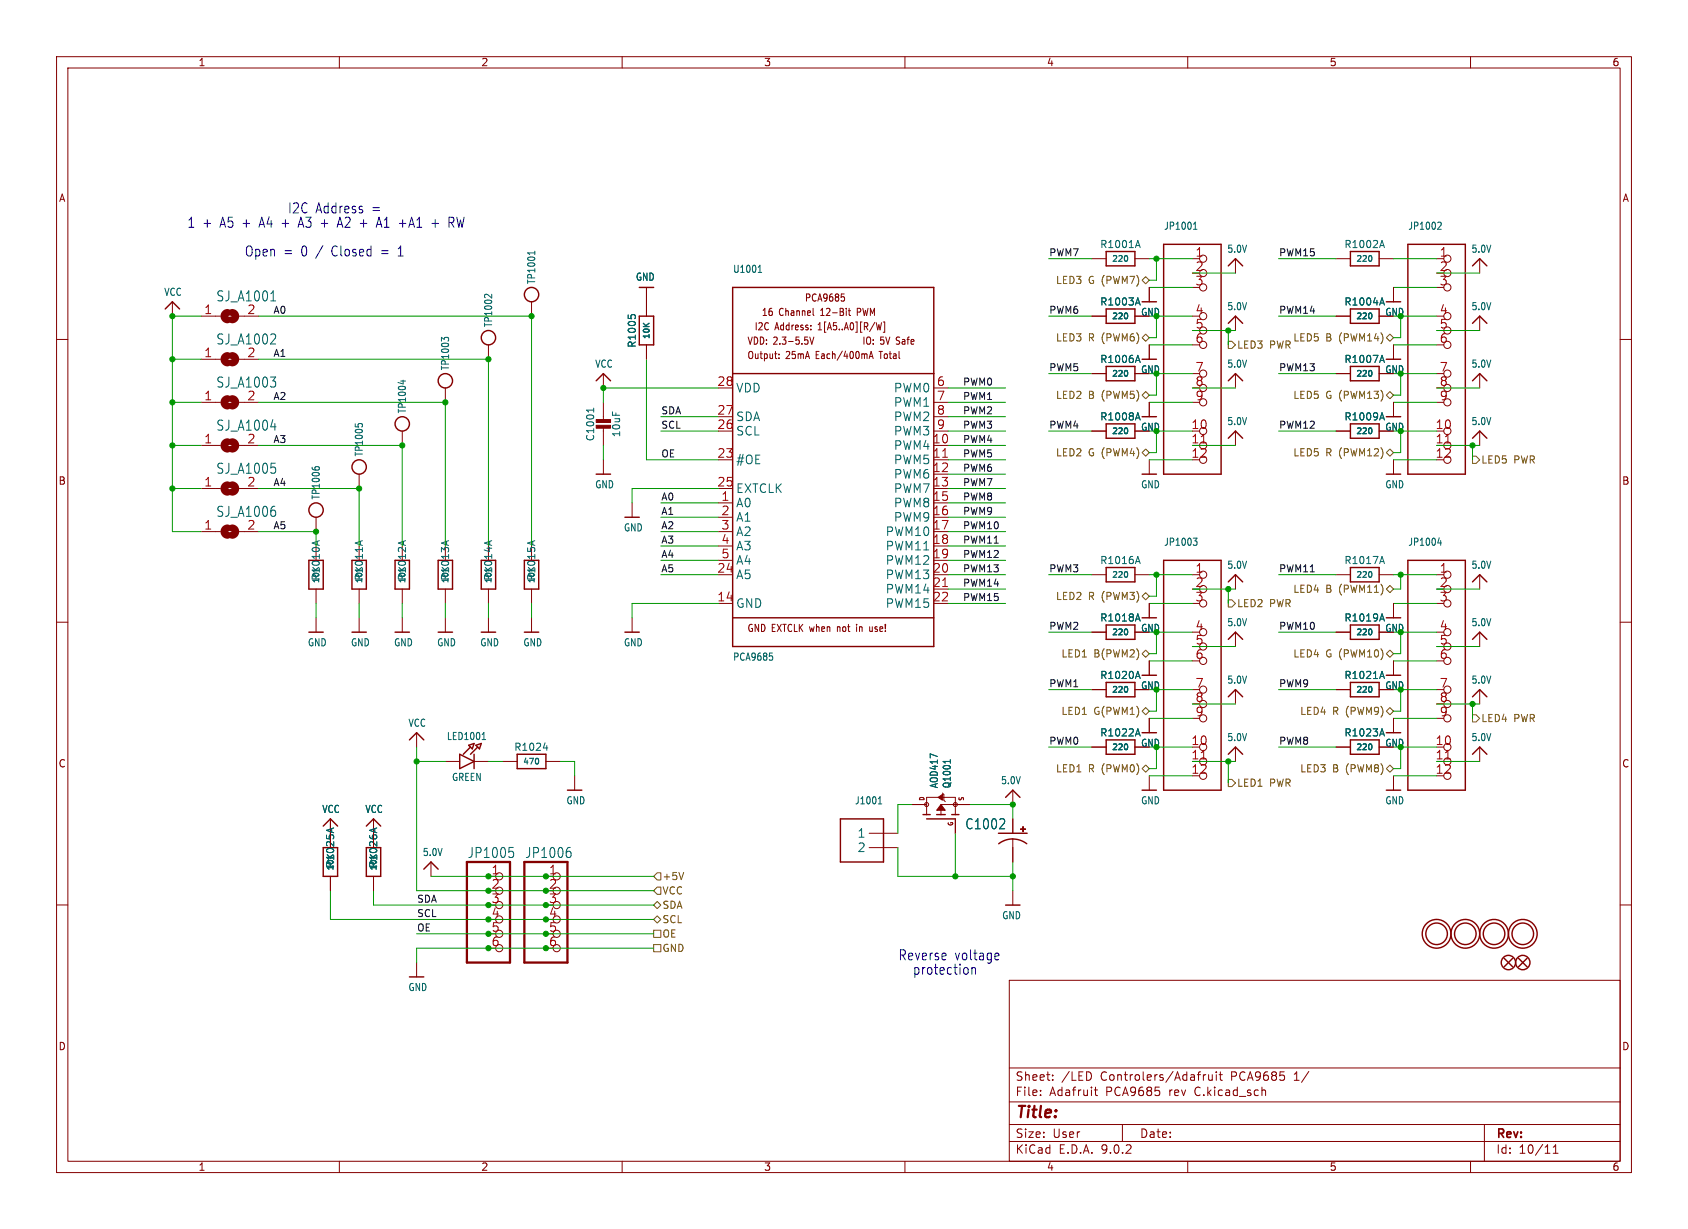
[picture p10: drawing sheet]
<svg xmlns="http://www.w3.org/2000/svg" width="298mm" height="217mm" viewBox="0 0 298 217" stroke-linecap="round" stroke-linejoin="round" font-family="sans-serif">
<g fill="none" stroke="#840000" stroke-width=".18">
<path d="M10 10h278.4v197.3h-278.4zM12 12h274.5v193.3h-274.5zM60 10v2M110 10v2M160 10v2M210 10v2M260 10v2M30.5 53.4v2.5M35.6 55.9h3.4M42.3 55.9h3.4M94 53.4v2.5M114.3 50.8v5.1"/>
<path d="M143.2 59.6l.3 1.3 .4-1.3M143.8 55.7l.1 .1M148.8 52h.5M149.1 52.5l.2 .2v.3l-.2 .2M150 54.9h.4M150.1 54.5v1.1l.3 .2M155.9 57.1l-.3 1.2-.2-.9-.2 .9M156.2 56.9h.2v1.9h-.2M193 45.7h2.6M193 55.9h2.6M200.7 45.7h2.5M200.7 55.9h2.5"/>
<path d="M203.2 50.8v2.6M218.4 45.7v2.6M218.4 55.9v2.5M236.2 45.7h2.6M236.2 55.9h2.6M243.8 45.7h2.6M243.8 55.9h2.6M246.4 50.8v2.6M261.6 45.7v2.6M261.6 55.9v2.5M10 60h2M35.6 71.1h3.4"/>
<path d="M35.6 63.5h3.4M35.6 78.8h3.4M42.3 71.1h3.4M42.3 63.5h3.4M42.3 78.8h3.4M71.1 76.2v2.6M78.7 68.6v2.5M86.4 61v2.5M106.7 66.1v2.5M106.7 71.1v3.3M106.7 75.5v3.3M114.3 61v2.5"/>
<path d="M137.7 63.3v.1M137.7 62.6v.1M153.7 63.4l.3-1.3 .4 1.3M153.8 63h.5M165.1 76.2h2.5M165.1 68.6h2.5M165.1 71.1h2.5M165.1 73.7h2.5M193 76.2h2.6M193 66.1h2.6M200.7 76.2h2.5M200.7 66.1h2.5"/>
<path d="M203.2 61v2.5M203.2 71.1v2.6M218.4 66.1v2.5M218.4 76.2v2.6M236.2 76.2h2.6M236.2 66.1h2.6M243.8 76.2h2.6M243.8 66.1h2.6M246.4 61v2.5M246.4 71.1v2.6M261.6 66.1v2.5M261.6 76.2v2.6"/>
<path d="M286.5 60h1.9M35.6 94h3.4M35.6 86.4h3.4M42.3 94h3.4M42.3 86.4h3.4M55.9 91.5v2.5M63.5 83.8v2.6M106.7 81.3v2.5M111.8 88.9v2.6M127 88.9h2.5M127 91.5h2.5M127 94h2.5"/>
<path d="M127 96.5h2.5M127 99.1h2.5M165.1 81.3h2.5M203.2 81.3v2.5M246.4 81.3v2.5M10 110h2M55.9 104.2v2.5M55.9 109.2v2.6M63.5 104.2v2.5M63.5 109.2v2.6M71.1 104.2v2.5M71.1 109.2v2.6"/>
<path d="M78.7 104.2v2.5M78.7 109.2v2.6M86.4 104.2v2.5M86.4 109.2v2.6M94 104.2v2.5M94 109.2v2.6M111.8 109.2v2.6M151.5 110.4v.1M151.5 110.8v.9M153.8 110.8v.8h.4M165.1 104.2h2.5M193 111.8h2.6"/>
<path d="M193 101.6h2.6M200.7 111.8h2.5M200.7 101.6h2.5M203.2 106.7v2.5M203.2 116.9v2.5M218.4 101.6v2.6M218.4 111.8v2.5M236.2 111.8h2.6M236.2 101.6h2.6M243.8 111.8h2.6M243.8 101.6h2.6M246.4 106.7v2.5"/>
<path d="M246.4 116.9v2.5M261.6 101.6v2.6M261.6 111.8v2.5M286.5 110h1.9M73.7 129.6v2.5M78.7 134.6h2.6M83.8 134.6h2.6M88.9 134.6h2.5M96.5 134.6h2.6M101.6 137.2v2.5M179.1 139.7v2.6M193 132.1h2.6"/>
<path d="M193 121.9h2.6M200.7 132.1h2.5M200.7 121.9h2.5M203.2 127v2.6M203.2 137.2v2.5M218.4 121.9v2.6M218.4 132.1v2.5M236.2 132.1h2.6M236.2 121.9h2.6M243.8 132.1h2.6M243.8 121.9h2.6M246.4 127v2.6"/>
<path d="M246.4 137.2v2.5M261.6 121.9v2.6M261.6 132.1v2.5M58.4 144.8v2.5M58.4 155v2.5M66 144.8v2.5M66 155v2.5M76.2 152.4v2.6M153.7 147.3h5M153.7 149.9h5M161.3 142.3h2.5M163.8 144v-3h5.1v3"/>
<path d="M166.6 140.2l.3 .3v1l.2 .3M168.9 144.8v2.5M171.4 142.3h-5v1.7M179.1 144.8v2.5M179.1 148.4v4M179.1 157.5v2.5M10 160h2M73.7 170.2v2.5M178.4 173.3h108.1v32h-108.1zM286.5 160h1.9M178.4 198.8h108.1M178.4 194.8h108.1"/>
<path d="M178.4 188.8h108.1M184 193.6v.1M184 192.8v.1M186.1 190.9v.1M186.1 190.1v.1M192.9 189.9v.8M193.5 192.7h.6M193.7 192.2v1.3l.4 .2M198.4 198.8v3M212.8 190v1M213.2 190l-.3 .1-.1 .2M213.7 190l.1 1h.3l.2-.1"/>
<path d="M214.3 190v1M215 189.5v.2M215 190v1M215.5 190h.6M215.8 189.5v1.3l.3 .2M223.3 192.7h.3l.2 .2v.8M262.5 198.8v6.5M60 205.3v2M110 205.3v2M160 205.3v2M178.4 201.8h108.1M210 205.3v2"/>
<path d="M260 205.3v2M274.6 203.9h.9M274.6 202.9l.5-.5v1.5"/>
<circle cx="212.7" cy="50.8" r=".63"/>
<circle cx="212.7" cy="58.4" r=".63"/>
<circle cx="212.7" cy="45.7" r=".63"/>
<circle cx="212.7" cy="48.3" r=".63"/>
<circle cx="212.7" cy="55.9" r=".63"/>
<circle cx="255.9" cy="45.7" r=".63"/>
<circle cx="255.9" cy="55.9" r=".63"/>
<circle cx="255.9" cy="58.4" r=".63"/>
<circle cx="255.9" cy="48.3" r=".63"/>
<circle cx="255.9" cy="50.8" r=".63"/>
<circle cx="212.7" cy="61" r=".63"/>
<circle cx="212.7" cy="71.1" r=".63"/>
<circle cx="212.7" cy="76.2" r=".63"/>
<circle cx="212.7" cy="78.8" r=".63"/>
<circle cx="212.7" cy="68.6" r=".63"/>
<circle cx="212.7" cy="66.1" r=".63"/>
<circle cx="255.9" cy="66.1" r=".63"/>
<circle cx="255.9" cy="76.2" r=".63"/>
<circle cx="255.9" cy="71.1" r=".63"/>
<circle cx="255.9" cy="78.8" r=".63"/>
<circle cx="255.9" cy="68.6" r=".63"/>
<circle cx="255.9" cy="61" r=".63"/>
<circle cx="212.7" cy="81.3" r=".63"/>
<circle cx="255.9" cy="81.3" r=".63"/>
<circle cx="212.7" cy="101.6" r=".63"/>
<circle cx="212.7" cy="104.2" r=".63"/>
<circle cx="212.7" cy="114.3" r=".63"/>
<circle cx="212.7" cy="106.7" r=".63"/>
<circle cx="212.7" cy="111.8" r=".63"/>
<circle cx="212.7" cy="116.9" r=".63"/>
<circle cx="255.9" cy="104.2" r=".63"/>
<circle cx="255.9" cy="116.9" r=".63"/>
<circle cx="255.9" cy="101.6" r=".63"/>
<circle cx="255.9" cy="114.3" r=".63"/>
<circle cx="255.9" cy="106.7" r=".63"/>
<circle cx="255.9" cy="111.8" r=".63"/>
<circle cx="212.7" cy="127" r=".63"/>
<circle cx="212.7" cy="132.1" r=".63"/>
<circle cx="212.7" cy="124.5" r=".63"/>
<circle cx="212.7" cy="121.9" r=".63"/>
<circle cx="212.7" cy="137.2" r=".63"/>
<circle cx="212.7" cy="134.6" r=".63"/>
<circle cx="255.9" cy="132.1" r=".63"/>
<circle cx="255.9" cy="121.9" r=".63"/>
<circle cx="255.9" cy="124.5" r=".63"/>
<circle cx="255.9" cy="127" r=".63"/>
<circle cx="255.9" cy="134.6" r=".63"/>
<circle cx="255.9" cy="137.2" r=".63"/>
<circle cx="88.3" cy="155" r=".63"/>
<circle cx="88.3" cy="157.5" r=".63"/>
<circle cx="98.4" cy="155" r=".63"/>
<circle cx="98.4" cy="157.5" r=".63"/>
<circle cx="163.8" cy="142.3" r=".36"/>
<circle cx="168.9" cy="142.3" r=".36"/>
<circle cx="88.3" cy="167.7" r=".63"/>
<circle cx="88.3" cy="162.6" r=".63"/>
<circle cx="88.3" cy="165.1" r=".63"/>
<circle cx="88.3" cy="160" r=".63"/>
<circle cx="98.4" cy="162.6" r=".63"/>
<circle cx="98.4" cy="165.1" r=".63"/>
<circle cx="98.4" cy="160" r=".63"/>
<circle cx="98.4" cy="167.7" r=".63"/>
</g>
<g fill="none" stroke="#840000" stroke-width=".25">
<path d="M29.2 54.6l1.3-1.2 1.2 1.2M113 50.8h2.6M113 55.9h2.6v5.1h-2.6zM129.5 50.8h35.6v63.5h-35.6zM195.6 44.5h5.1v2.5h-5.1zM195.6 54.6h5.1v2.6h-5.1zM201.9 53.4h2.6M205.7 43.2h10.2v40.6h-10.2zM217.2 57.2l1.2-1.3 1.3 1.3M217.2 47l1.2-1.3 1.3 1.3M238.8 44.5h5v2.5h-5zM238.8 54.6h5v2.6h-5z"/>
<path d="M245.1 53.4h2.5M248.9 43.2h10.2v40.6h-10.2zM260.3 57.2l1.3-1.3 1.3 1.3M260.3 47l1.3-1.3 1.3 1.3M105.4 67.3l1.3-1.2 1.2 1.2M129.5 66.1h35.6M195.6 75h5.1v2.5h-5.1zM195.6 64.8h5.1v2.5h-5.1zM201.9 73.7h2.6M201.9 63.5h2.6M217.2 67.3l1.2-1.2 1.3 1.2M217.2 77.5l1.2-1.3 1.3 1.3"/>
<path d="M238.8 75h5v2.5h-5zM238.8 64.8h5v2.5h-5zM245.1 73.7h2.5M245.1 63.5h2.5M260.3 67.3l1.3-1.2 1.3 1.2M260.3 77.5l1.3-1.3 1.3 1.3M54.6 99.1h2.5v5.1h-2.5zM62.2 99.1h2.6v5.1h-2.6zM69.8 99.1h2.6v5.1h-2.6zM77.5 99.1h2.5v5.1h-2.5zM85.1 99.1h2.5v5.1h-2.5zM92.7 99.1h2.5v5.1h-2.5z"/>
<path d="M105.4 83.8h2.5M110.5 91.5h2.5M201.9 83.8h2.6M205.7 99.1h10.2v40.6h-10.2zM245.1 83.8h2.5M248.9 99.1h10.2v40.6h-10.2zM54.6 111.8h2.5M62.2 111.8h2.6M69.8 111.8h2.6M77.5 111.8h2.5M85.1 111.8h2.5M92.7 111.8h2.5"/>
<path d="M110.5 111.8h2.5M129.5 109.2h35.6M195.6 100.4h5.1v2.5h-5.1zM195.6 110.5h5.1v2.6h-5.1zM201.9 109.2h2.6M201.9 119.4h2.6M217.2 113.1l1.2-1.3 1.3 1.3M217.2 102.9l1.2-1.3 1.3 1.3M238.8 110.5h5v2.6h-5zM238.8 100.4h5v2.5h-5zM245.1 109.2h2.5M245.1 119.4h2.5"/>
<path d="M260.3 102.9l1.3-1.3 1.3 1.3M260.3 113.1l1.3-1.3 1.3 1.3M72.4 130.8l1.3-1.2 1.2 1.2M81.3 133.4l2.5 1.2-2.5 1.3zM82.9 131.8l.9-.3-.3 .9zM83.2 132.1l-1.3 1.3M83.8 133.4v2.5M84.1 131.8l1-.3-.3 .9zM84.5 132.1l-1.3 1.3M91.4 133.4h5.1v2.5h-5.1zM100.3 139.7h2.6M195.6 120.7h5.1v2.5h-5.1z"/>
<path d="M195.6 130.8h5.1v2.6h-5.1zM201.9 129.6h2.6M201.9 139.7h2.6M217.2 123.2l1.2-1.3 1.3 1.3M217.2 133.4l1.2-1.3 1.3 1.3M238.8 130.8h5v2.6h-5zM238.8 120.7h5v2.5h-5zM245.1 129.6h2.5M245.1 139.7h2.5M260.3 123.2l1.3-1.3 1.3 1.3M260.3 133.4l1.3-1.3 1.3 1.3M57.1 149.9h2.6v5.1h-2.6z"/>
<path d="M57.1 146.1l1.3-1.3 1.3 1.3M64.8 149.9h2.5v5.1h-2.5zM64.8 146.1l1.2-1.3 1.3 1.3M74.9 153.7l1.3-1.3 1.3 1.3M148.6 144.8h7.6v7.6h-7.6zM163.2 144h1.3M163.8 144.8h5.1M165.6 144h1.5M168.3 144h1.2M176.5 147.3h5.1M177.8 141l1.3-1.3 1.2 1.3M181.5 149.2a4 4 0 0 0-4.9 0"/>
<path d="M72.4 172.7h2.5M177.8 160h2.5M265.9 169.4l1.6 1.6M267.5 169.4l-1.6 1.6M268.5 169.4l1.5 1.6M270 169.4l-1.5 1.6"/>
<circle cx="86.4" cy="59.7" r="1.27"/>
<circle cx="94" cy="52.1" r="1.27"/>
<circle cx="71.1" cy="75" r="1.27"/>
<circle cx="78.7" cy="67.3" r="1.27"/>
<circle cx="55.9" cy="90.2" r="1.27"/>
<circle cx="63.5" cy="82.6" r="1.27"/>
<circle cx="254" cy="165.1" r="2.54"/>
<circle cx="254" cy="165.1" r="1.9"/>
<circle cx="259.1" cy="165.1" r="2.54"/>
<circle cx="259.1" cy="165.1" r="1.9"/>
<circle cx="264.2" cy="165.1" r="2.54"/>
<circle cx="264.2" cy="165.1" r="1.9"/>
<circle cx="266.7" cy="170.2" r="1.27"/>
<circle cx="269.2" cy="165.1" r="2.54"/>
<circle cx="269.2" cy="165.1" r="1.9"/>
<circle cx="269.2" cy="170.2" r="1.27"/>
</g>
<g fill="none" stroke="#006464" stroke-width=".18">
<path d="M211.1 39.6l.2-.3v1.2M254.4 39.3h.3l.1 .3-.6 .9h.6M47.9 53.2h.8M48.6 59.1l.1 .3v.4l-.9 1h.9M78.6 59.8l.2-.1 .5 .1M86.9 52v.7l-.7-.6-.3-.1-.2 .2M94.6 44.4v.6M94.6 44.7h-1.3l.2 .1M111.1 55.7v.6M111.6 55.9l.2-.3h.3l.2 .3M134.1 48.2h.6M134.3 47.1l.1-.2v1.3"/>
<path d="M200.9 43.4h.6M200.9 53.6h.6M201.2 42.5l.4 1.3M201.2 52.7l.4 1.2M211 40.5h.6M244.1 43.4h.6M244.1 53.6h.6M244.4 42.5l.4 1.3M244.4 52.7l.4 1.2M47.8 66.7h.9l-.5 .6M47.9 75.5h.9M48.6 67.4l.1 .3-.1 .7"/>
<path d="M62.8 74.9v.6M63.3 75.1l.2-.2h.3l.3 .2M71.3 67.2v.7M78.5 60l-.5-.3v.6M105 72.2v.7M105 72.5h-1.3l.3 .3M200.9 73.9h.6M200.9 63.7h.6M201.2 73l.4 1.3M201.2 62.8l.4 1.3M244.1 73.9h.6M244.1 63.7h.6"/>
<path d="M244.4 62.8l.4 1.3M244.4 73l.4 1.3M47.9 81.9h.8M48.6 82.7l.1 .2-.1 .7M48.6 90.3l.1 .2-.1 .7M55.7 82.6l.2-.1 .5 .1M56.1 95.7v.6M56.5 95.6l-1.3 .4M63.7 95.7v.6M64.1 95.6l-1.3 .4M71.3 95.7v.6M71.7 95.6l-1.3 .4"/>
<path d="M79 95.7v.6M79.3 95.6l-1.3 .4M86.6 95.7v.6M86.9 95.6l-1.2 .4M94.2 95.7v.6M94.6 95.6l-1.3 .4M200.9 99.3h.6M201.2 98.4l.4 1.3M211 95.2h.6l-.3 .4 .3 .2v.4l-.2 .2h-.3M244.1 99.3h.6M244.4 98.4l.4 1.3M254.2 96h.7"/>
<path d="M254.7 95.6v.8M136.1 115.5h.5M136.4 116l.2 .2v.3l-.2 .2M200.9 119.6h.6M200.9 109.5h.6M201.2 118.7l.4 1.3M201.2 108.6l.4 1.2M244.1 119.6h.6M244.1 109.5h.6M244.4 118.7l.4 1.3M244.4 108.6l.4 1.2M85.2 130.8h.7"/>
<path d="M85.5 129.7l.1-.2v1.3M96.1 132.3h.8M96.7 131.8v.9M168 134.3v.7M168 134.6h-1.2l.1 .2M200.9 129.8h.6M201.2 128.9l.4 1.2M244.1 129.8h.6M244.4 128.9l.4 1.2M58.6 146.5v.6M59 146.4l-1.3 .4M66.3 146.5v.6"/>
<path d="M66.6 146.4l-1.3 .4M90 149.9h.7M90.2 150.5h.3l.3 .4-.1 .6-.2 .1h-.3M100.5 149.9h.3M100.7 150.5l.3 .4v.4l-.3 .3M155.3 142.1h.6M155.4 141.2l.2-.3v1.2M177.5 144.9l.1 .2v.4l-.9 1.1h.9"/>
</g>
<g fill="none" stroke="#006464" stroke-width=".2">
<path d="M199.2 45.2l.2 .4-.2 .6M199.2 55.4l.2 .3-.2 .6M242.4 45.2l.2 .4-.2 .6M242.4 55.4l.2 .3-.2 .6M199.2 75.7l.2 .4-.2 .5M199.2 65.6l.2 .3-.2 .6M242.4 65.6l.2 .3-.2 .6M242.4 75.7l.2 .4-.2 .5M199.2 101.1l.2 .4-.2 .5M199.2 111.3l.2 .3-.2 .6M242.4 101.1l.2 .4-.2 .5M242.4 111.3l.2 .3-.2 .6"/>
<path d="M95.1 134.1l.1 .4-.1 .6M199.2 121.4l.2 .4-.2 .6M199.2 131.6l.2 .3-.2 .6M242.4 131.6l.2 .3-.2 .6M242.4 121.4l.2 .4-.2 .6"/>
</g>
<path d="M212.4 78.3h.9M255.6 78.3h.8M166.7 80.9h.8M166.7 103.7h.8M212.4 134.2h.9M255.6 134.2h.8" fill="none" stroke="#a90000" stroke-width=".18"/>
<g fill="#840000" stroke="#840000" stroke-width=".18">
<path d="M105.4 74.2h2.5v.5h-2.5z"/>
<path d="M105.4 75.2h2.5v.5h-2.5z"/>
<path d="M180.4 146.6h.9v.1h-.9z"/>
<path d="M180.8 146.2h.1v.9h-.1z"/>
<path d="M166.4 142.3l.7 1h-1.5z"/>
<path d="M165.9 141l.7-.5v1z"/>
</g>
<path d="M82.5 152.4h7.7v17.8h-7.7zM92.7 152.4h7.6v17.8h-7.6z" fill="none" stroke="#840000" stroke-width=".41"/>
<path d="M40.3 55.3a.64 .64 0 0 0-.7 .6 .64 .64 0 0 0 .7 .6M41 55.3a.64 .64 0 0 1 .7 .6 .64 .64 0 0 1-.7 .6M40.3 62.9a.64 .64 0 0 0-.7 .6 .64 .64 0 0 0 .7 .7M40.3 70.5a.64 .64 0 0 0-.7 .6 .64 .64 0 0 0 .7 .7M40.3 78.1a.64 .64 0 0 0-.7 .7 .64 .64 0 0 0 .7 .6M41 62.9a.64 .64 0 0 1 .7 .6 .64 .64 0 0 1-.7 .7M41 70.5a.64 .64 0 0 1 .7 .6 .64 .64 0 0 1-.7 .7M41 78.1a.64 .64 0 0 1 .7 .7 .64 .64 0 0 1-.7 .6M40.3 85.8a.64 .64 0 0 0-.7 .6 .64 .64 0 0 0 .7 .6M40.3 93.4a.64 .64 0 0 0-.7 .6 .64 .64 0 0 0 .7 .6M41 85.8a.64 .64 0 0 1 .7 .6 .64 .64 0 0 1-.7 .6M41 93.4a.64 .64 0 0 1 .7 .6 .64 .64 0 0 1-.7 .6" fill="none" stroke="#840000" stroke-width="1.3"/>
<g fill="none" stroke="#725600" stroke-width=".18">
<path d="M201.9 59.7l.7-.6 .6 .6-.6 .7zM202.6 48.9l.6 .7-.6 .6-.7-.6zM245.1 59.7l.6-.6 .7 .6-.7 .7zM201.9 69.9l.7-.7 .6 .7-.6 .6zM217.2 60.4h.6l.6 .6-.6 .6h-.6zM245.1 69.9l.6-.7 .7 .7-.7 .6zM201.9 80l.7-.6 .6 .6-.6 .7zM245.1 80l.6-.6 .7 .6-.7 .7zM260.3 80.7h.7l.6 .6-.6 .6h-.7zM201.9 115.6l.7-.6 .6 .6-.6 .6zM201.9 105.4l.7-.6 .6 .6-.6 .7zM217.2 106.1h.6l.6 .6-.6 .6h-.6z"/>
<path d="M245.1 104.2l.6-.7 .7 .7-.7 .6zM245.1 115.6l.6-.6 .7 .6-.7 .6zM201.9 125.8l.7-.7 .6 .7-.6 .6zM201.9 135.9l.7-.6 .6 .6-.6 .7zM217.2 137.8h.6l.6 .7-.6 .6h-.6zM245.1 135.9l.6-.6 .7 .6-.7 .7zM245.1 125.8l.6-.7 .7 .7-.7 .6zM260.3 126.4h.7l.6 .6-.6 .7h-.7zM116.2 154.3h.6v1.3h-.6l-.6-.6zM116.2 156.9h.6v1.2h-.6l-.6-.6zM120.9 154.3l-.4 1.2M115.6 160l.6-.6 .6 .6-.6 .7z"/>
<path d="M115.6 167h1.2v1.3h-1.2zM115.6 164.5h1.2v1.3h-1.2zM116.2 162l.6 .6-.6 .6-.6-.6z"/>
</g>
<g fill="none" stroke="#009600" stroke-width=".18">
<path d="M35.6 55.9h-5.1v38.1h5.1M45.7 55.9h48.3v40.6M185.4 45.7h7.6M185.4 55.9h7.6M203.2 45.7h7.6M203.2 50.8h7.6M204.5 45.7v3.9h-1.3M210.8 58.4h7.6M210.8 55.9h-6.3v3.8h-1.3M210.8 48.3h7.6M217.2 58.4v2.6M226.1 45.7h10.1"/>
<path d="M226.1 55.9h10.1M246.4 45.7h7.6M246.4 50.8h7.6M254 58.4h7.6M254 55.9h-6.4v3.8h-1.2M254 48.3h7.6M30.5 78.8h5.1M30.5 71.1h5.1M30.5 63.5h5.1M45.7 78.8h25.4v17.7M45.7 71.1h33v25.4M45.7 63.5h40.7v33"/>
<path d="M106.7 78.8v2.5M114.3 63.5v17.8h12.7M116.8 76.2h10.2M116.8 73.7h10.2M127 68.6h-20.3v2.5M167.6 78.8h10.2M167.6 76.2h10.2M167.6 71.1h10.2M167.6 68.6h10.2M167.6 73.7h10.2M185.4 76.2h7.6M185.4 66.1h7.6"/>
<path d="M203.2 71.1h7.6M203.2 61h7.6M210.8 78.8h7.6M210.8 76.2h-6.3v3.8h-1.3M210.8 66.1h-6.3v3.8h-1.3M210.8 68.6h7.6M226.1 76.2h10.1M226.1 66.1h10.1M246.4 71.1h7.6M246.4 61h7.6M254 78.8h7.6M254 76.2h-6.4v3.8h-1.2"/>
<path d="M254 66.1h-6.4v3.8h-1.2M254 68.6h7.6M260.3 78.8v2.5M30.5 86.4h5.1M45.7 94h10.2v2.5M45.7 86.4h17.8v10.1M116.8 96.5h10.2M116.8 91.5h10.2M116.8 94h10.2M116.8 88.9h10.2M116.8 99.1h10.2M127 86.4h-15.2v2.5"/>
<path d="M167.6 81.3h10.2M167.6 96.5h10.2M167.6 91.5h10.2M167.6 94h10.2M167.6 88.9h10.2M167.6 99.1h10.2M167.6 86.4h10.2M167.6 83.8h10.2M203.2 81.3h7.6M246.4 81.3h7.6M55.9 106.7v2.5M63.5 106.7v2.5"/>
<path d="M71.1 106.7v2.5M78.7 106.7v2.5M86.4 106.7v2.5M94 106.7v2.5M116.8 101.6h10.2M127 106.7h-15.2v2.5M167.6 104.2h10.2M167.6 101.6h10.2M167.6 106.7h10.2M185.4 101.6h7.6M185.4 111.8h7.6M203.2 101.6h7.6"/>
<path d="M203.2 106.7h7.6M203.2 116.9h7.6M204.5 101.6v3.8h-1.3M210.8 104.2h7.6M210.8 111.8h-6.3v3.8h-1.3M210.8 114.3h7.6M217.2 104.2v2.5M226.1 101.6h10.1M226.1 111.8h10.1M246.4 101.6h7.6M246.4 106.7h7.6M246.4 116.9h7.6"/>
<path d="M247.6 101.6v2.6h-1.2M254 104.2h7.6M254 111.8h-6.4v3.8h-1.2M254 114.3h7.6M73.7 132.1v25.4h41.9M73.7 134.6h5M86.4 134.6h2.5M99.1 134.6h2.5v2.6M185.4 132.1h7.6M185.4 121.9h7.6M203.2 137.2h7.6M203.2 127h7.6"/>
<path d="M210.8 121.9h-6.3v3.9h-1.3M210.8 132.1h-6.3v3.8h-1.3M210.8 134.6h7.6M210.8 124.5h7.6M217.2 134.6v3.9M226.1 132.1h10.1M226.1 121.9h10.1M246.4 137.2h7.6M246.4 127h7.6M254 121.9h-6.4v3.9h-1.2M254 132.1h-6.4v3.8h-1.2M254 134.6h7.6"/>
<path d="M254 124.5h7.6M260.3 124.5v2.5M58.4 157.5v5.1h57.2M66 157.5v2.5h49.6M76.2 155h39.4M158.7 149.9v5.1h20.4M161.3 142.3h-2.6v5M168.9 147.3v7.7M171.4 142.3h7.7v2.5M179.1 152.4v5.1M73.7 165.1h41.9M115.6 167.7h-41.9v2.5"/>
</g>
<path d="M59.7 39.7h.8M60.1 38.4l-.5 1.8M66.7 39.7h.7M67 38.4l-.5 1.8M76.4 39.5h1.1M76.9 38.8v1.4M79.4 39.3h.7l.2-.3-.2-.5-.7-.1v1.8M79.8 39.3l.5 .9M171.8 171.1v1.2M172.5 171.3v1M176.1 168.5l.5 .1v.4l-.7 .1M176.6 169.6l-.5 .1" fill="none" stroke="#0000c2" stroke-width=".18"/>
<g fill="#009600" stroke="#009600" stroke-width=".18">
<circle cx="78.7" cy="71.1" r=".46"/>
<circle cx="30.5" cy="63.5" r=".46"/>
<circle cx="30.5" cy="55.9" r=".46"/>
<circle cx="30.5" cy="86.4" r=".46"/>
<circle cx="30.5" cy="78.8" r=".46"/>
<circle cx="30.5" cy="71.1" r=".46"/>
<circle cx="55.9" cy="94" r=".46"/>
<circle cx="71.1" cy="78.8" r=".46"/>
<circle cx="63.5" cy="86.4" r=".46"/>
<circle cx="96.5" cy="157.5" r=".46"/>
<circle cx="96.5" cy="155" r=".46"/>
<circle cx="86.4" cy="155" r=".46"/>
<circle cx="86.4" cy="157.5" r=".46"/>
<circle cx="73.7" cy="134.6" r=".46"/>
<circle cx="96.5" cy="167.7" r=".46"/>
<circle cx="96.5" cy="165.1" r=".46"/>
<circle cx="96.5" cy="160" r=".46"/>
<circle cx="96.5" cy="162.6" r=".46"/>
<circle cx="86.4" cy="167.7" r=".46"/>
<circle cx="86.4" cy="165.1" r=".46"/>
<circle cx="86.4" cy="160" r=".46"/>
<circle cx="86.4" cy="162.6" r=".46"/>
<circle cx="86.4" cy="63.5" r=".46"/>
<circle cx="106.7" cy="68.6" r=".46"/>
<circle cx="94" cy="55.9" r=".46"/>
<circle cx="217.2" cy="134.6" r=".46"/>
<circle cx="179.1" cy="142.3" r=".46"/>
<circle cx="179.1" cy="155" r=".46"/>
<circle cx="168.9" cy="155" r=".46"/>
<circle cx="217.2" cy="104.2" r=".46"/>
<circle cx="260.3" cy="124.5" r=".46"/>
<circle cx="260.3" cy="78.8" r=".46"/>
<circle cx="247.6" cy="101.6" r=".46"/>
<circle cx="204.5" cy="45.7" r=".46"/>
<circle cx="204.5" cy="101.6" r=".46"/>
<circle cx="217.2" cy="58.4" r=".46"/>
</g>
<text font-size="2.8" fill="#840000" x="179.5" y="198.2">Title:</text>
<g font-size="2.5" fill="#0000c2">
<text x="33" y="40.4">1 +</text>
<text x="38.9" y="40.4">A5 +</text>
<text x="46.2" y="40.4">A4 +</text>
<text x="50.8" y="37.9">I2C Address</text>
<text x="53.4" y="40.4">A3 +</text>
<text x="60.6" y="40.4">A2 +</text>
<text x="65.8" y="37.9">=</text>
<text x="67.8" y="40.4">A1 +A1</text>
<text x="80.9" y="40.4">RW</text>
<text x="43.2" y="45.5">Open</text>
<text x="50.1" y="45.5">=</text>
<text x="53.3" y="45.5">0 /</text>
<text x="58.9" y="45.5">Closed</text>
<text x="67.8" y="45.5">=</text>
<text x="71" y="45.5">1</text>
<text x="158.7" y="170">Reverse</text>
<text x="161.3" y="172.5">protection</text>
<text x="168.8" y="170">voltage</text>
</g>
<g font-size="2.5" fill="#006464">
<text x="38.2" y="53.5">SJ_A1001</text>
<text x="38.2" y="61.1">SJ_A1002</text>
<text x="38.2" y="68.7">SJ_A1003</text>
<text x="38.2" y="76.4">SJ_A1004</text>
<text x="38.2" y="84">SJ_A1005</text>
<text x="38.2" y="91.6">SJ_A1006</text>
<text x="170.6" y="146.9">C1002</text>
<text x="82.6" y="151.9">JP1005</text>
<text x="92.8" y="151.9">JP1006</text>
</g>
<g font-size="2.1" fill="#a90000">
<text x="211.3" y="45.5">1</text>
<text x="254.5" y="45.5">1</text>
<text x="211.3" y="48">2</text>
<text x="211.3" y="50.6">3</text>
<text x="254.5" y="48">2</text>
<text x="254.5" y="50.6">3</text>
<text x="36" y="55.7">1</text>
<text x="43.6" y="55.7">2</text>
<text x="211.3" y="55.7">4</text>
<text x="211.3" y="58.2">5</text>
<text x="254.5" y="55.7">4</text>
<text x="254.5" y="58.2">5</text>
<text x="36" y="63.3">1</text>
<text x="43.6" y="63.3">2</text>
<text x="211.3" y="60.7">6</text>
<text x="211.3" y="65.8">7</text>
<text x="254.5" y="60.7">6</text>
<text x="254.5" y="65.8">7</text>
<text x="36" y="70.9">1</text>
<text x="43.6" y="70.9">2</text>
<text x="126.7" y="68.4">28</text>
<text x="165.6" y="68.4">6</text>
<text x="165.6" y="70.9">7</text>
<text x="211.3" y="68.4">8</text>
<text x="211.3" y="70.9">9</text>
<text x="254.5" y="68.4">8</text>
<text x="254.5" y="70.9">9</text>
<text x="126.7" y="73.4">27</text>
<text x="126.7" y="76">26</text>
<text x="165.6" y="73.4">8</text>
<text x="165.6" y="76">9</text>
<text x="210.6" y="76">10</text>
<text x="253.7" y="76">10</text>
<text x="36" y="78.5">1</text>
<text x="43.6" y="78.5">2</text>
<text x="126.7" y="81.1">23</text>
<text x="164.8" y="78.5">10</text>
<text x="164.8" y="81.1">11</text>
<text x="164.8" y="83.6">12</text>
<text x="210.6" y="78.5">11</text>
<text x="210.6" y="81.1">12</text>
<text x="253.7" y="78.5">11</text>
<text x="253.7" y="81.1">12</text>
<text x="36" y="86.1">1</text>
<text x="43.6" y="86.1">2</text>
<text x="126.7" y="86.1">25</text>
<text x="127.5" y="88.7">1</text>
<text x="164.8" y="86.1">13</text>
<text x="164.8" y="88.7">15</text>
<text x="36" y="93.8">1</text>
<text x="43.6" y="93.8">2</text>
<text x="127.5" y="91.2">2</text>
<text x="127.5" y="93.8">3</text>
<text x="164.8" y="91.2">16</text>
<text x="164.8" y="93.8">17</text>
<text x="126.7" y="101.4">24</text>
<text x="127.5" y="96.3">4</text>
<text x="127.5" y="98.8">5</text>
<text x="164.8" y="96.3">18</text>
<text x="164.8" y="98.8">19</text>
<text x="164.8" y="101.4">20</text>
<text x="211.3" y="101.4">1</text>
<text x="254.5" y="101.4">1</text>
<text x="126.7" y="106.5">14</text>
<text x="164.8" y="103.9">21</text>
<text x="164.8" y="106.5">22</text>
<text x="211.3" y="103.9">2</text>
<text x="211.3" y="106.5">3</text>
<text x="254.5" y="103.9">2</text>
<text x="254.5" y="106.5">3</text>
<text x="211.3" y="111.5">4</text>
<text x="254.5" y="111.5">4</text>
<text x="211.3" y="114.1">5</text>
<text x="211.3" y="116.6">6</text>
<text x="254.5" y="114.1">5</text>
<text x="254.5" y="116.6">6</text>
<text x="211.3" y="121.7">7</text>
<text x="211.3" y="124.2">8</text>
<text x="254.5" y="121.7">7</text>
<text x="254.5" y="124.2">8</text>
<text x="210.6" y="131.9">10</text>
<text x="211.3" y="126.8">9</text>
<text x="253.7" y="131.9">10</text>
<text x="254.5" y="126.8">9</text>
<text x="210.6" y="134.4">11</text>
<text x="210.6" y="136.9">12</text>
<text x="253.7" y="134.4">11</text>
<text x="253.7" y="136.9">12</text>
<text x="86.8" y="154.7">1</text>
<text x="97" y="154.7">1</text>
<text x="86.8" y="157.3">2</text>
<text x="86.8" y="159.8">3</text>
<text x="97" y="157.3">2</text>
<text x="97" y="159.8">3</text>
<text x="86.8" y="162.3">4</text>
<text x="86.8" y="164.9">5</text>
<text x="86.8" y="167.4">6</text>
<text x="97" y="162.3">4</text>
<text x="97" y="164.9">5</text>
<text x="97" y="167.4">6</text>
</g>
<g font-size="2.1" fill="#006464">
<text x="130" y="69.6">VDD</text>
<text x="158" y="69.6">PWM0</text>
<text x="130" y="74.7">SDA</text>
<text x="130" y="77.2">SCL</text>
<text x="158" y="72.1">PWM1</text>
<text x="158" y="74.7">PWM2</text>
<text x="158" y="77.2">PWM3</text>
<text x="130" y="82.3">#OE</text>
<text x="158" y="79.8">PWM4</text>
<text x="158" y="82.3">PWM5</text>
<text x="130" y="87.4">EXTCLK</text>
<text x="130" y="89.9">A0</text>
<text x="158" y="84.8">PWM6</text>
<text x="158" y="87.4">PWM7</text>
<text x="158" y="89.9">PWM8</text>
<text x="130" y="92.5">A1</text>
<text x="130" y="95">A2</text>
<text x="156.5" y="95">PWM10</text>
<text x="158" y="92.5">PWM9</text>
<text x="130" y="97.5">A3</text>
<text x="130" y="100.1">A4</text>
<text x="156.5" y="97.5">PWM11</text>
<text x="156.5" y="100.1">PWM12</text>
<text x="130" y="102.6">A5</text>
<text x="130" y="107.7">GND</text>
<text x="156.5" y="102.6">PWM13</text>
<text x="156.5" y="105.2">PWM14</text>
<text x="156.5" y="107.7">PWM15</text>
<text x="151.6" y="148.3">1</text>
<text x="151.6" y="150.9">2</text>
</g>
<g font-size="2.1" fill="#840000">
<text x="179.5" y="191.3">Sheet:</text>
<text x="187.7" y="191.3">/LED</text>
<text x="194.6" y="191.3">Controlers/Adafruit</text>
<text x="217.8" y="191.3">PCA9685</text>
<text x="229.1" y="191.3">1/</text>
<text x="179.5" y="194">File:</text>
<text x="185.5" y="194">Adafruit</text>
<text x="195.5" y="194">PCA9685</text>
<text x="206.9" y="194">rev</text>
<text x="211.5" y="194">C.kicad_sch</text>
<text x="179.5" y="201.4">Size:</text>
<text x="186.1" y="201.4">User</text>
<text x="201.4" y="201.4">Date:</text>
<text x="264.4" y="201.6">Rev:</text>
<text x="179.5" y="204.2">KiCad</text>
<text x="187.2" y="204.2">E.D.A.</text>
<text x="194.8" y="204.2">9.0.2</text>
<text x="264.4" y="204.2">Id:</text>
<text x="268.5" y="204.2">10/11</text>
</g>
<g font-size="1.8" fill="#840000">
<text x="35" y="11.9">1</text>
<text x="85" y="11.9">2</text>
<text x="135" y="11.9">3</text>
<text x="185" y="11.9">4</text>
<text x="235" y="11.9">5</text>
<text x="285" y="11.9">6</text>
<text x="10.3" y="35.9">A</text>
<text x="286.8" y="35.9">A</text>
<text x="142.2" y="53.5">PCA9685</text>
<text x="133.3" y="58.6">I2C</text>
<text x="134.6" y="56.1">16</text>
<text x="137" y="58.6">Address:</text>
<text x="137.7" y="56.1">Channel</text>
<text x="144.8" y="58.6">1[A5..A0][R/W]</text>
<text x="145.3" y="56.1">12-Bit</text>
<text x="151.9" y="56.1">PWM</text>
<text x="132.1" y="61.2">VDD: 2.3-5.5V</text>
<text x="132.1" y="63.7">Output:</text>
<text x="138.9" y="63.7">25mA</text>
<text x="144.4" y="63.7">Each/400mA</text>
<text x="152.4" y="61.2">IO: 5V Safe</text>
<text x="155.9" y="63.7">Total</text>
<text x="10.3" y="85.9">B</text>
<text x="286.7" y="85.9">B</text>
<text x="132.1" y="112">GND EXTCLK when</text>
<text x="148.4" y="112">not</text>
<text x="152" y="112">in</text>
<text x="154.6" y="112">use!</text>
<text x="10.3" y="135.9">C</text>
<text x="286.7" y="135.9">C</text>
<text x="59.3" y="153.6" transform="rotate(-90 59.3 153.6)">R1025A</text>
<text x="66.9" y="153.6" transform="rotate(-90 66.9 153.6)">R1026A</text>
<text x="10.3" y="185.9">D</text>
<text x="286.7" y="185.9">D</text>
<text x="35" y="207.2">1</text>
<text x="85" y="207.2">2</text>
<text x="135" y="207.2">3</text>
<text x="185" y="207.2">4</text>
<text x="235" y="207.2">5</text>
<text x="285" y="207.2">6</text>
</g>
<g font-size="1.8" fill="#006464">
<text x="205.7" y="40.8">JP1001</text>
<text x="248.9" y="40.8">JP1002</text>
<text x="194.4" y="44.1">R1001A</text>
<text x="216.9" y="44.9">5.0V</text>
<text x="237.6" y="44.1">R1002A</text>
<text x="260.1" y="44.9">5.0V</text>
<text x="28.9" y="52.5">VCC</text>
<text x="94.8" y="50.3" transform="rotate(-90 94.8 50.3)">TP1001</text>
<text x="112.3" y="49.8">GND</text>
<text x="129.5" y="48.5">U1001</text>
<text x="87.2" y="58" transform="rotate(-90 87.2 58)">TP1002</text>
<text x="194.4" y="54.2">R1003A</text>
<text x="216.9" y="55.1">5.0V</text>
<text x="237.6" y="54.2">R1004A</text>
<text x="260.1" y="55.1">5.0V</text>
<text x="79.6" y="65.6" transform="rotate(-90 79.6 65.6)">TP1003</text>
<text x="105.1" y="65.2">VCC</text>
<text x="112.6" y="61.6" transform="rotate(-90 112.6 61.6)">R1005</text>
<text x="194.4" y="64.4">R1006A</text>
<text x="216.9" y="65.2">5.0V</text>
<text x="237.6" y="64.4">R1007A</text>
<text x="260.1" y="65.2">5.0V</text>
<text x="72" y="73.2" transform="rotate(-90 72 73.2)">TP1004</text>
<text x="109.8" y="77.4" transform="rotate(-90 109.8 77.4)">10uF</text>
<text x="194.4" y="74.5">R1008A</text>
<text x="216.9" y="75.4">5.0V</text>
<text x="237.6" y="74.5">R1009A</text>
<text x="260.1" y="75.4">5.0V</text>
<text x="64.4" y="80.8" transform="rotate(-90 64.4 80.8)">TP1005</text>
<text x="105.3" y="78.1" transform="rotate(-90 105.3 78.1)">C1001</text>
<text x="56.7" y="88.4" transform="rotate(-90 56.7 88.4)">TP1006</text>
<text x="105.1" y="86.6">GND</text>
<text x="201.6" y="86.6">GND</text>
<text x="244.8" y="86.6">GND</text>
<text x="110.2" y="94.2">GND</text>
<text x="194.4" y="99.9">R1016A</text>
<text x="205.7" y="96.7">JP1003</text>
<text x="216.9" y="100.8">5.0V</text>
<text x="237.6" y="99.9">R1017A</text>
<text x="248.9" y="96.7">JP1004</text>
<text x="260.1" y="100.8">5.0V</text>
<text x="56.7" y="102.8" transform="rotate(-90 56.7 102.8)">R1010A</text>
<text x="64.4" y="102.8" transform="rotate(-90 64.4 102.8)">R1011A</text>
<text x="72" y="102.8" transform="rotate(-90 72 102.8)">R1012A</text>
<text x="79.6" y="102.8" transform="rotate(-90 79.6 102.8)">R1013A</text>
<text x="87.2" y="102.8" transform="rotate(-90 87.2 102.8)">R1014A</text>
<text x="94.8" y="102.8" transform="rotate(-90 94.8 102.8)">R1015A</text>
<text x="194.4" y="110.1">R1018A</text>
<text x="216.9" y="110.9">5.0V</text>
<text x="237.6" y="110.1">R1019A</text>
<text x="260.1" y="110.9">5.0V</text>
<text x="54.3" y="114.5">GND</text>
<text x="61.9" y="114.5">GND</text>
<text x="69.6" y="114.5">GND</text>
<text x="77.2" y="114.5">GND</text>
<text x="84.8" y="114.5">GND</text>
<text x="92.4" y="114.5">GND</text>
<text x="110.2" y="114.5">GND</text>
<text x="129.5" y="117">PCA9685</text>
<text x="194.4" y="120.3">R1020A</text>
<text x="216.9" y="121.1">5.0V</text>
<text x="237.6" y="120.3">R1021A</text>
<text x="260.1" y="121.1">5.0V</text>
<text x="72.1" y="128.7">VCC</text>
<text x="78.9" y="131.1">LED1001</text>
<text x="194.4" y="130.4">R1022A</text>
<text x="216.9" y="131.3">5.0V</text>
<text x="237.6" y="130.4">R1023A</text>
<text x="260.1" y="131.3">5.0V</text>
<text x="90.8" y="133">R1024</text>
<text x="56.9" y="144">VCC</text>
<text x="64.5" y="144">VCC</text>
<text x="79.8" y="138.3">GREEN</text>
<text x="100" y="142.4">GND</text>
<text x="151.1" y="142.4">J1001</text>
<text x="166" y="139.5" transform="rotate(-90 166 139.5)">AOD417</text>
<text x="168.3" y="139.5" transform="rotate(-90 168.3 139.5)">Q1001</text>
<text x="176.9" y="138.9">5.0V</text>
<text x="201.6" y="142.4">GND</text>
<text x="244.8" y="142.4">GND</text>
<text x="74.6" y="151.6">5.0V</text>
<text x="177.1" y="162.8">GND</text>
<text x="72.1" y="175.5">GND</text>
</g>
<g font-size="1.8" fill="#725600">
<text x="186.6" y="50.4">LED3</text>
<text x="192.4" y="50.4">G (PWM7)</text>
<text x="186.6" y="60.6">LED3</text>
<text x="192.4" y="60.6">R (PWM6)</text>
<text x="218.6" y="61.8">LED3</text>
<text x="224.5" y="61.8">PWR</text>
<text x="228.6" y="60.6">LED5</text>
<text x="234.4" y="60.6">B</text>
<text x="236.8" y="60.6">(PWM14)</text>
<text x="186.6" y="70.7">LED2</text>
<text x="192.4" y="70.7">B</text>
<text x="194.9" y="70.7">(PWM5)</text>
<text x="228.6" y="70.7">LED5</text>
<text x="234.4" y="70.7">G (PWM13)</text>
<text x="186.6" y="80.9">LED2</text>
<text x="192.4" y="80.9">G (PWM4)</text>
<text x="228.6" y="80.9">LED5</text>
<text x="234.4" y="80.9">R (PWM12)</text>
<text x="261.8" y="82.2">LED5</text>
<text x="267.6" y="82.2">PWR</text>
<text x="186.6" y="106.3">LED2</text>
<text x="192.4" y="106.3">R (PWM3)</text>
<text x="218.6" y="107.6">LED2</text>
<text x="224.5" y="107.6">PWR</text>
<text x="228.6" y="105">LED4</text>
<text x="234.4" y="105">B</text>
<text x="236.8" y="105">(PWM11)</text>
<text x="187.6" y="116.5">LED1</text>
<text x="193.4" y="116.5">B(PWM2)</text>
<text x="228.6" y="116.5">LED4</text>
<text x="234.4" y="116.5">G (PWM10)</text>
<text x="187.6" y="126.6">LED1</text>
<text x="193.4" y="126.6">G(PWM1)</text>
<text x="229.8" y="126.6">LED4</text>
<text x="235.6" y="126.6">R (PWM9)</text>
<text x="261.8" y="127.9">LED4</text>
<text x="267.6" y="127.9">PWR</text>
<text x="186.6" y="136.8">LED1</text>
<text x="192.4" y="136.8">R (PWM0)</text>
<text x="229.8" y="136.8">LED3</text>
<text x="235.6" y="136.8">B</text>
<text x="238" y="136.8">(PWM8)</text>
<text x="218.6" y="139.3">LED1</text>
<text x="224.5" y="139.3">PWR</text>
<text x="117" y="155.8">+5V</text>
<text x="117" y="160.9">SDA</text>
<text x="117" y="158.4">VCC</text>
<text x="117" y="163.4">SCL</text>
<text x="117" y="166">OE</text>
<text x="117" y="168.5">GND</text>
</g>
<g font-size="1.8" fill="#009600">
<text x="201.6" y="56.1">GND</text>
<text x="244.8" y="56.1">GND</text>
<text x="201.6" y="66.2">GND</text>
<text x="244.8" y="66.2">GND</text>
<text x="201.6" y="76.4">GND</text>
<text x="244.8" y="76.4">GND</text>
<text x="201.6" y="112">GND</text>
<text x="244.8" y="112">GND</text>
<text x="201.6" y="122.1">GND</text>
<text x="244.8" y="122.1">GND</text>
<text x="201.6" y="132.3">GND</text>
<text x="244.8" y="132.3">GND</text>
</g>
<g font-size="1.7" fill="#0f0f0f">
<text x="185.4" y="45.4">PWM7</text>
<text x="226.1" y="45.4">PWM15</text>
<text x="48.3" y="55.6">A0</text>
<text x="185.4" y="55.6">PWM6</text>
<text x="226.1" y="55.6">PWM14</text>
<text x="48.3" y="63.2">A1</text>
<text x="185.4" y="65.7">PWM5</text>
<text x="226.1" y="65.7">PWM13</text>
<text x="48.3" y="70.8">A2</text>
<text x="170.2" y="68.3">PWM0</text>
<text x="170.2" y="70.8">PWM1</text>
<text x="116.8" y="73.3">SDA</text>
<text x="116.8" y="75.9">SCL</text>
<text x="170.2" y="73.3">PWM2</text>
<text x="170.2" y="75.9">PWM3</text>
<text x="185.4" y="75.9">PWM4</text>
<text x="226.1" y="75.9">PWM12</text>
<text x="48.3" y="78.4">A3</text>
<text x="116.8" y="81">OE</text>
<text x="170.2" y="78.4">PWM4</text>
<text x="170.2" y="81">PWM5</text>
<text x="170.2" y="83.5">PWM6</text>
<text x="48.3" y="86">A4</text>
<text x="116.8" y="88.6">A0</text>
<text x="170.2" y="86">PWM7</text>
<text x="170.2" y="88.6">PWM8</text>
<text x="48.3" y="93.7">A5</text>
<text x="116.8" y="91.1">A1</text>
<text x="116.8" y="93.7">A2</text>
<text x="170.2" y="93.7">PWM10</text>
<text x="170.2" y="91.1">PWM9</text>
<text x="116.8" y="96.2">A3</text>
<text x="116.8" y="98.7">A4</text>
<text x="116.8" y="101.3">A5</text>
<text x="170.2" y="96.2">PWM11</text>
<text x="170.2" y="101.3">PWM13</text>
<text x="170.2" y="98.7">PWM12</text>
<text x="185.4" y="101.3">PWM3</text>
<text x="226.1" y="101.3">PWM11</text>
<text x="170.2" y="103.8">PWM14</text>
<text x="170.2" y="106.4">PWM15</text>
<text x="185.4" y="111.4">PWM2</text>
<text x="226.1" y="111.4">PWM10</text>
<text x="185.4" y="121.6">PWM1</text>
<text x="226.1" y="121.6">PWM9</text>
<text x="185.4" y="131.8">PWM0</text>
<text x="226.1" y="131.8">PWM8</text>
<text x="73.7" y="159.7">SDA</text>
<text x="73.7" y="164.8">OE</text>
<text x="73.7" y="162.2">SCL</text>
</g>
<g font-size="1.4" fill="#006464">
<text x="196.5" y="46.6">220</text>
<text x="239.6" y="46.6">220</text>
<text x="196.5" y="56.7">220</text>
<text x="239.6" y="56.7">220</text>
<text x="115.1" y="60.1" transform="rotate(-90 115.1 60.1)">10K</text>
<text x="196.5" y="66.9">220</text>
<text x="239.6" y="66.9">220</text>
<text x="196.5" y="77">220</text>
<text x="239.6" y="77">220</text>
<text x="56.7" y="103.3" transform="rotate(-90 56.7 103.3)">10K</text>
<text x="64.3" y="103.3" transform="rotate(-90 64.3 103.3)">10K</text>
<text x="71.9" y="103.3" transform="rotate(-90 71.9 103.3)">10K</text>
<text x="79.6" y="103.3" transform="rotate(-90 79.6 103.3)">10K</text>
<text x="87.2" y="103.3" transform="rotate(-90 87.2 103.3)">10K</text>
<text x="94.8" y="103.3" transform="rotate(-90 94.8 103.3)">10K</text>
<text x="196.5" y="102.4">220</text>
<text x="239.6" y="102.4">220</text>
<text x="196.5" y="112.6">220</text>
<text x="239.6" y="112.6">220</text>
<text x="196.5" y="122.8">220</text>
<text x="239.6" y="122.8">220</text>
<text x="92.3" y="135.5">470</text>
<text x="196.5" y="132.9">220</text>
<text x="239.6" y="132.9">220</text>
<text x="59.2" y="154.1" transform="rotate(-90 59.2 154.1)">10K</text>
<text x="66.9" y="154.1" transform="rotate(-90 66.9 154.1)">10K</text>
</g>
<g font-size="1.1" fill="#840000">
<text x="163.6" y="141.7" transform="rotate(-90 163.6 141.7)">D</text>
<text x="170.6" y="141.7" transform="rotate(-90 170.6 141.7)">S</text>
<text x="168.7" y="146.2" transform="rotate(-90 168.7 146.2)">G</text>
</g>
</svg>
